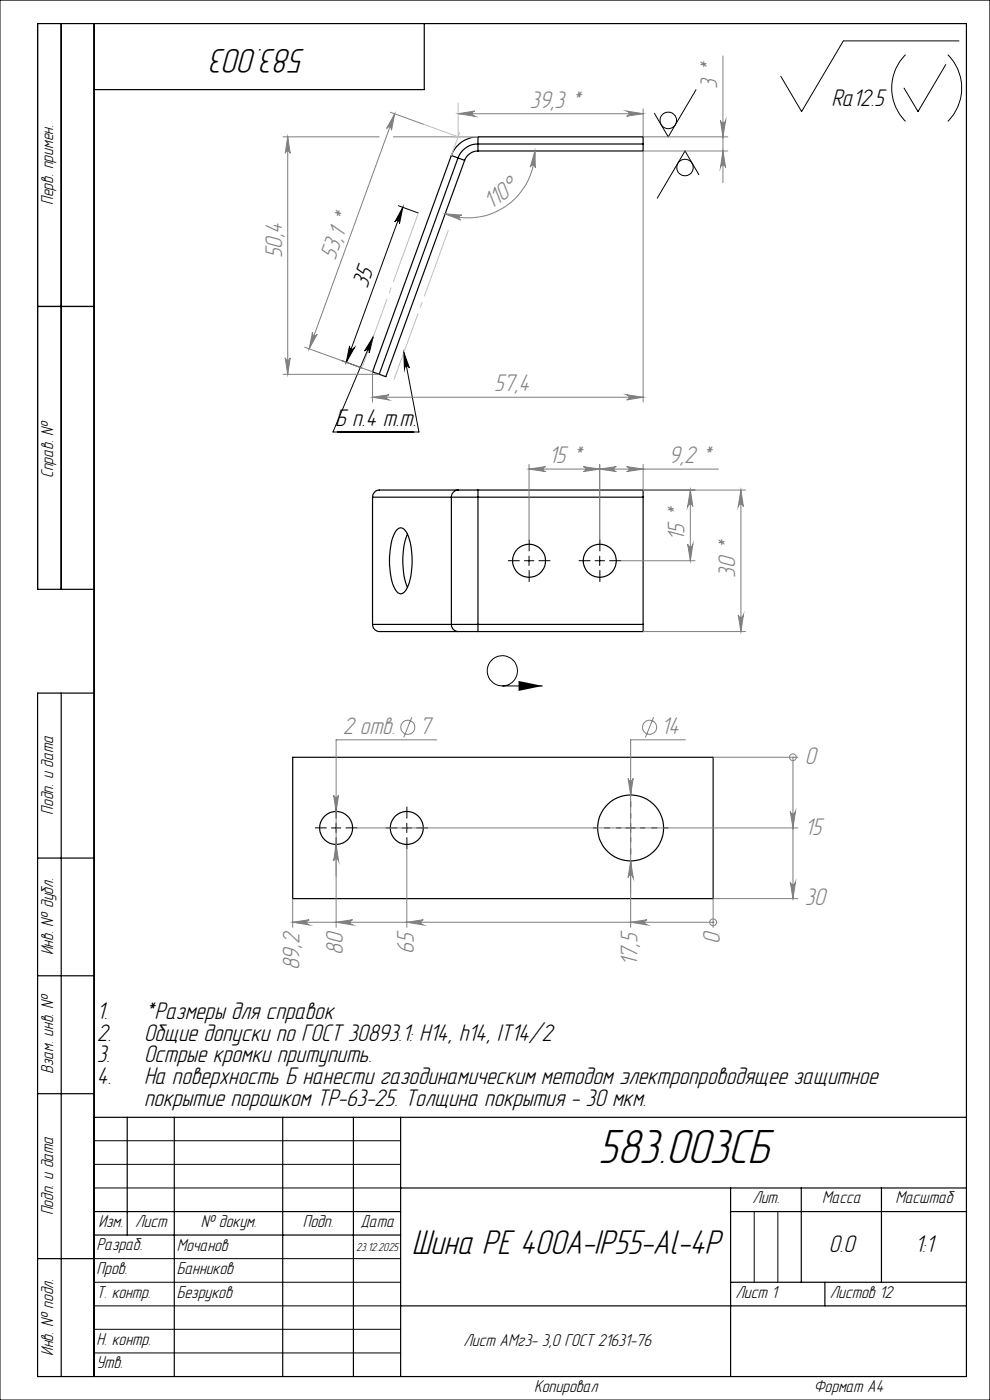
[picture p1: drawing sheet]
<svg xmlns="http://www.w3.org/2000/svg" width="210mm" height="297mm" viewBox="0 0 210 297" stroke-linecap="round" stroke-linejoin="round" font-family="sans-serif">
<g fill="none" stroke="#000" stroke-width=".25">
<path d="M13 5v120M20 5v287M90 5v14h-70M95.7 33l1.5 .5M95.7 33l-16.7 45.9 1.4 .5M97.2 33.5l1.4 .5M97.2 33.5l-16.8 45.9M98.6 34l-16.8 45.9-1.4-.5M101.4 29a6 6 0 0 0-5.7 4M101.4 29v1.5M101.4 30.5a4.5 4.5 0 0 0-4.2 3M101.4 30.5v1.5"/>
<path d="M101.4 32a3.1 3.1 0 0 0-2.8 2M101.4 29h35v1.5M101.4 30.5h35M136.4 30.5v1.5h-35M8 65h12M79 105.5h16.7M79 105.5v27M84.2 112.4a1.16 1.16 0 0 1 1.2-.4 1.16 1.16 0 0 1 .8 .9 15.8 15.8 0 0 1 0 12.1 1.21 1.21 0 0 1-1.1 .9 1.21 1.21 0 0 1-1.2-.7 15.7 15.7 0 0 1-.9-9.9l.5-1.7zM86.4 113.3a16.7 16.7 0 0 0 0 11.3M95.7 105.5h5.7M95.7 105.5v27M97.2 104h4.2"/>
<path d="M97.2 104a1.51 1.51 0 0 0-1.5 1.5M97.2 104h-16.8a1.51 1.51 0 0 0-1.4 1.5M101.4 104v1.5M101.4 104h35v1.5M101.4 105.5h35M101.4 105.5v27M136.4 105.5v27M20 125h-12v-120h197v287h-197v-145h12M79 132.5a1.51 1.51 0 0 0 1.4 1.5h16.8M79 132.5h16.7M95.7 132.5h5.7M95.7 132.5a1.51 1.51 0 0 0 1.5 1.5"/>
<path d="M97.2 134h4.2M101.4 132.5v1.5M101.4 132.5h35M136.4 132.5v1.5h-35M13 147v145M62.1 160.7h89.2v29.9h-89.2zM8 182h12M8 207h12M8 232h12M20 237h185M27 237v25M37 237v55"/>
<path d="M60 237v55M75 237v55M85 237v55M20 257h65M85 252h120M155 252v40M155 257h50M170 252v20M187 252v20M8 267h12M20 262h65M85 277h120"/>
<path d="M155 272h50M175 272v5"/>
<circle cx="112.2" cy="119" r="3.5"/>
<circle cx="127.2" cy="119" r="3.5"/>
<circle cx="71.3" cy="175.6" r="3.5"/>
<circle cx="86.3" cy="175.6" r="3.5"/>
<circle cx="133.8" cy="175.6" r="7"/>
</g>
<g fill="none" stroke="#808080" stroke-width=".21">
<path d="M153.4 11.9v26.9M60 29h20.4M61 29l.6 3.5a.53 .53 0 0 0-.6-.5 .53 .53 0 0 0-.5 .5zM61 29v50.4M82.8 23.8l7.1 2.6M83.4 29h18M83.7 24.2l-.7 3.4a.54 .54 0 0 0-.3-.7 .54 .54 0 0 0-.7 .4zM83.7 24.2l-18.1 49.8M97.2 24.1l3.5-.5a.55 .55 0 0 0-.5 .5 .55 .55 0 0 0 .5 .6zM97.2 24.1h39.2M113.5 32l.1 3.6a.53 .53 0 0 0-.5-.6 .53 .53 0 0 0-.6 .5zM113.5 32a14.2 14.2 0 0 1-19.1 13.4"/>
<path d="M132.9 23.6l3.5 .5-3.5 .6a.55 .55 0 0 0 .5-.6 .55 .55 0 0 0-.5-.5zM136.4 23.1v5.9h18M136.4 32.1v53.2M136.4 32h18M152.8 25.5a.55 .55 0 0 0 .6 .5 .55 .55 0 0 0 .5-.5l-.5 3.5zM153.4 32l.5 3.6a.55 .55 0 0 0-.5-.6 .55 .55 0 0 0-.6 .6zM94.4 45.4l3.6 .2a.53 .53 0 0 0-.7 .4 .53 .53 0 0 0 .4 .7zM60 79.4h20.4M60.5 75.9a.53 .53 0 0 0 .5 .5 .53 .53 0 0 0 .6-.5l-.6 3.5zM64.6 73.7l14.4 5.2M66.3 70.5a.53 .53 0 0 0 .3 .7 .53 .53 0 0 0 .7-.3l-1.7 3.1zM79 78.9v6.4"/>
<path d="M79 84.3l3.5-.6a.55 .55 0 0 0-.5 .6 .55 .55 0 0 0 .5 .5zM79 84.3h57.4M112.2 99.5l3.5-.5a.53 .53 0 0 0-.5 .5 .53 .53 0 0 0 .5 .5zM112.2 98.5v16M112.2 99.5h40.2M123.7 99l3.5 .5-3.5 .5a.53 .53 0 0 0 .5-.5 .53 .53 0 0 0-.5-.5zM127.2 99.5l3.5-.5a.53 .53 0 0 0-.5 .5 .53 .53 0 0 0 .5 .5zM127.2 98.5v16M132.9 83.7l3.5 .6-3.5 .5a.55 .55 0 0 0 .5-.5 .55 .55 0 0 0-.5-.6zM132.9 99l3.5 .5-3.5 .5a.53 .53 0 0 0 .5-.5 .53 .53 0 0 0-.5-.5zM136.4 98.5v5.5h21.8M131.7 119h15.7"/>
<path d="M145.9 115.5a.55 .55 0 0 0 .5 .5 .55 .55 0 0 0 .6-.5l-.6 3.5zM146.4 104l.6 3.5a.55 .55 0 0 0-.6-.5 .55 .55 0 0 0-.5 .5zM146.4 104v15M157.2 104l.5 3.5a.55 .55 0 0 0-.6-.5 .55 .55 0 0 0-.5 .5zM157.2 104v30M136.4 134h21.8M156.6 130.5a.55 .55 0 0 0 .5 .5 .55 .55 0 0 0 .6-.5l-.5 3.5zM87.3 152.1l-1.6 4.3M92.6 156.9h-21.3v39.8M138.6 152.1l-1.7 4.3M145.4 156.9h-11.6v39.8M70.8 168.7a.53 .53 0 0 0 .5 .5 .53 .53 0 0 0 .5-.5l-.5 3.5z"/>
<path d="M71.3 179.1l.5 3.6a.53 .53 0 0 0-.5-.6 .53 .53 0 0 0-.5 .6zM75.8 175.6h93.5M133.2 165.1a.53 .53 0 0 0 .6 .6 .53 .53 0 0 0 .5-.6l-.5 3.6zM151.3 160.7h18M167.6 172.2a.55 .55 0 0 0 .6 .5 .55 .55 0 0 0 .5-.5l-.5 3.4zM168.2 160.7h.1M168.2 160.7v29.9M62.1 195.6l3.5-.5a.55 .55 0 0 0-.5 .6 .55 .55 0 0 0 .5 .5zM62.1 195.6h89.2M62.1 190.7v6M71.3 195.6l3.5-.5a.55 .55 0 0 0-.5 .6 .55 .55 0 0 0 .5 .5zM86.3 195.6l3.5-.5a.55 .55 0 0 0-.5 .6 .55 .55 0 0 0 .5 .5z"/>
<path d="M86.3 180.2v16.5M133.8 182.7l.5 3.5a.53 .53 0 0 0-.5-.6 .53 .53 0 0 0-.6 .6zM133.8 195.6l3.5-.5a.55 .55 0 0 0-.5 .6 .55 .55 0 0 0 .5 .5zM151.3 195.6h.1M151.3 190.6h18M151.3 190.7v6M167.6 187.1a.55 .55 0 0 0 .6 .5 .55 .55 0 0 0 .5-.5l-.5 3.5z"/>
<circle cx="86.5" cy="154.3" r="1.48"/>
<circle cx="137.8" cy="154.3" r="1.5"/>
<circle cx="168.2" cy="160.7" r=".72"/>
<circle cx="151.3" cy="195.7" r=".72"/>
</g>
<g fill="none" stroke="#000" stroke-width=".21">
<path d="M0 0h210v297h-210zM147.6 19l-5.9 10-2.9-4.9M192.1 11.6a10 10 0 0 0 0 14.1M200.6 13.7l-5.9 10-2.9-5M201 11.6a10 10 0 0 1 0 14.1M203.4 8.7h-24.5l-8.9 15-4.4-7.5M148.2 37l-2.9-5-5.9 10M84.5 43.6l4.2 1.6M85.4 44l-.7 3.4a.52 .52 0 0 0-.3-.6 .52 .52 0 0 0-.7 .3zM85.4 44l-12 32.9M72.5 76.5l4.3 1.6M74.2 73.4a.55 .55 0 0 0 .3 .6 .55 .55 0 0 0 .7-.2l-1.8 3.1z"/>
<path d="M79.2 71.5l-.9 3.4a.54 .54 0 0 0-.3-.7 .54 .54 0 0 0-.7 .3zM79.2 71.5l-8.6 20.1h18.3l-3.2-16.8M85.7 74.8l1.2 3.3a.54 .54 0 0 0-.7-.4 .54 .54 0 0 0-.4 .6zM111.2 119h2M112.2 118v2M126.2 119h2M127.2 118v2M106.6 145.5h8.5M70.3 175.6h2M71.3 174.7v1.9M85.3 175.6h2M86.3 174.7v1.9"/>
<path d="M132.8 175.6h2M133.8 174.7v1.9M20 242h65M20 247h65M20 252h65M160 257v15M165 257v15M20 267h65M20 272h65M20 277h65M20 282h65M20 287h65"/>
<circle cx="141.8" cy="25.5" r="1.76"/>
<circle cx="145.3" cy="35.5" r="1.76"/>
<circle cx="106.6" cy="142.3" r="3.2"/>
</g>
<g fill="#000">
<path d="M110 144.5l5.1 1-5.1 1.1z"/>
<path d="M85.7 74.8l1.2 3.3a.54 .54 0 0 0-.7-.4 .54 .54 0 0 0-.4 .6zM79.2 71.5l-.9 3.4a.54 .54 0 0 0-.3-.7 .54 .54 0 0 0-.7 .3z"/>
</g>
<g fill="none" stroke="#000" stroke-width=".21" stroke-dasharray="15.2 1.3 1.3 1.3" stroke-linecap="butt">
<path d="M110.2 118.9h-2.5M112.2 116.9v-2.5M114.2 118.9h2.5M125.2 118.9h-2.5M127.2 116.9v-2.5M129.2 118.9h2.5M112.2 120.9v2.5M127.2 120.9v2.5M69.3 175.6h-2.5M71.3 173.6v-2.5M71.3 177.6v2.5M73.3 175.6h2.5"/>
<path d="M84.3 175.6h-2.5M86.3 173.6v-2.5M86.3 177.6v2.5M88.3 175.6h2.5"/>
</g>
<path d="M131.8 175.6h-6M133.8 173.6v-6M133.8 177.6v6M135.8 175.6h6" fill="none" stroke="#000" stroke-width=".21" stroke-dasharray="15.2 1.3 1.3 1.3" stroke-dashoffset="14.1" stroke-linecap="butt"/>
<path d="M76.8 78l12-32.8" fill="none" stroke="#c0c0c0" stroke-width=".21" stroke-dasharray="15.2 1.3 1.3 1.3" stroke-dashoffset="-.4" stroke-linecap="butt"/>
<path d="M83.6 80.5l11.5-31.7" fill="none" stroke="#c0c0c0" stroke-width=".21" stroke-dasharray="15.2 1.3 1.3 1.3" stroke-dashoffset=".3" stroke-linecap="butt"/>
<path d="M96.2 29h5.2M97.2 21.8v7.2l-7.3-2.6M97.5 28.1l-1.8 4.9" fill="none" stroke="#c0c0c0" stroke-width=".21"/>
<g fill="#808080">
<path d="M123.7 99l3.5 .5-3.5 .5a.53 .53 0 0 0 .5-.5 .53 .53 0 0 0-.5-.5zM112.2 99.5l3.5-.5a.53 .53 0 0 0-.5 .5 .53 .53 0 0 0 .5 .5z"/>
<path d="M79 84.3l3.5-.6a.55 .55 0 0 0-.5 .6 .55 .55 0 0 0 .5 .5zM132.9 83.7l3.5 .6-3.5 .5a.55 .55 0 0 0 .5-.5 .55 .55 0 0 0-.5-.6zM127.2 99.5l3.5-.5a.53 .53 0 0 0-.5 .5 .53 .53 0 0 0 .5 .5zM132.9 99l3.5 .5-3.5 .5a.53 .53 0 0 0 .5-.5 .53 .53 0 0 0-.5-.5zM133.8 182.7l-.6 3.5a.53 .53 0 0 1 .6-.6 .53 .53 0 0 1 .5 .6zM133.2 165.1l.6 3.6 .5-3.6a.53 .53 0 0 1-.5 .6 .53 .53 0 0 1-.6-.6zM71.3 179.1l-.5 3.6a.53 .53 0 0 1 .5-.6 .53 .53 0 0 1 .5 .6zM70.8 168.7l.5 3.5 .5-3.5a.53 .53 0 0 1-.5 .5 .53 .53 0 0 1-.5-.5z"/>
<path d="M94.4 45.4l3.6 .2a.53 .53 0 0 0-.7 .4 .53 .53 0 0 0 .4 .7zM113.5 32l.1 3.6a.53 .53 0 0 0-.5-.6 .53 .53 0 0 0-.6 .5z"/>
<path d="M153.4 32l.5 3.6a.55 .55 0 0 0-.5-.6 .55 .55 0 0 0-.6 .6zM152.8 25.5a.55 .55 0 0 0 .6 .5 .55 .55 0 0 0 .5-.5l-.5 3.5zM156.6 130.5a.55 .55 0 0 0 .5 .5 .55 .55 0 0 0 .6-.5l-.5 3.5zM157.2 104l.5 3.5a.55 .55 0 0 0-.6-.5 .55 .55 0 0 0-.5 .5zM145.9 115.5a.55 .55 0 0 0 .5 .5 .55 .55 0 0 0 .6-.5l-.6 3.5zM146.4 104l.6 3.5a.55 .55 0 0 0-.6-.5 .55 .55 0 0 0-.5 .5z"/>
<path d="M61 29l.6 3.5a.53 .53 0 0 0-.6-.5 .53 .53 0 0 0-.5 .5zM60.5 75.9a.53 .53 0 0 0 .5 .5 .53 .53 0 0 0 .6-.5l-.6 3.5z"/>
</g>
<path d="M74.2 73.4a.55 .55 0 0 0 .3 .6 .55 .55 0 0 0 .7-.2l-1.8 3.1zM85.4 44l-.7 3.4a.52 .52 0 0 0-.3-.6 .52 .52 0 0 0-.7 .3z" fill="#000"/>
<g fill="#808080">
<path d="M97.2 24.1l3.5-.5a.55 .55 0 0 0-.5 .5 .55 .55 0 0 0 .5 .6zM132.9 23.6l3.5 .5-3.5 .6a.55 .55 0 0 0 .5-.6 .55 .55 0 0 0-.5-.5zM167.6 172.2a.55 .55 0 0 0 .6 .5 .55 .55 0 0 0 .5-.5l-.5 3.4zM167.6 187.1a.55 .55 0 0 0 .6 .5 .55 .55 0 0 0 .5-.5l-.5 3.5z"/>
<path d="M83.7 24.2l-.7 3.4a.54 .54 0 0 0-.3-.7 .54 .54 0 0 0-.7 .4zM66.3 70.5a.53 .53 0 0 0 .3 .7 .53 .53 0 0 0 .7-.3l-1.7 3.1z"/>
<path d="M133.8 195.6l3.5-.5a.55 .55 0 0 0-.5 .6 .55 .55 0 0 0 .5 .5zM86.3 195.6l3.5-.5a.55 .55 0 0 0-.5 .6 .55 .55 0 0 0 .5 .5zM71.3 195.6l3.5-.5a.55 .55 0 0 0-.5 .6 .55 .55 0 0 0 .5 .5zM62.1 195.6l3.5-.5a.55 .55 0 0 0-.5 .6 .55 .55 0 0 0 .5 .5z"/>
</g>
<text font-size="10.5" x="126.9" y="246.6">583.003СБ</text>
<g font-size="7.5">
<text x="64.8" y="10.5" transform="rotate(-180 64.8 10.5)">583.003</text>
<text x="87.3" y="266.1">Шина PE 400А-IP55-Al-4P</text>
</g>
<g font-size="5.3" fill="#808080">
<text x="112.4" y="22.9">39,3 *</text>
<text x="152.2" y="18.9" transform="rotate(-90 152.2 18.9)">3 *</text>
<text x="104.2" y="44.6" transform="rotate(-37 104.2 44.6)">110°</text>
<text x="59.8" y="54.8" transform="rotate(-90 59.8 54.8)">50,4</text>
<text x="71.1" y="55.4" transform="rotate(-70 71.1 55.4)">53,1 *</text>
<text x="104.8" y="83">57,4</text>
<text x="116.4" y="98.3">15 *</text>
<text x="141.9" y="98.3">9,2 *</text>
<text x="145.2" y="114.7" transform="rotate(-90 145.2 114.7)">15 *</text>
<text x="155.9" y="122.6" transform="rotate(-90 155.9 122.6)">30 *</text>
<text x="72.7" y="155.7">2 отв.</text>
<text x="89" y="155.7">7</text>
<text x="140.3" y="155.7">14</text>
<text x="170.7" y="162.1">0</text>
<text x="170.7" y="177.1">15</text>
<text x="170.7" y="192.1">30</text>
<text x="72.7" y="202.6" transform="rotate(-90 72.7 202.6)">80</text>
<text x="87.7" y="202.4" transform="rotate(-90 87.7 202.4)">65</text>
<text x="152.7" y="200.4" transform="rotate(-90 152.7 200.4)">0</text>
<text x="63.5" y="205.8" transform="rotate(-90 63.5 205.8)">89,2</text>
<text x="135.2" y="204.8" transform="rotate(-90 135.2 204.8)">17,5</text>
</g>
<g font-size="5.3">
<text x="176.4" y="22.4">Ra12.5</text>
<text x="77.9" y="61.2" transform="rotate(-70 77.9 61.2)">35</text>
<text x="71.1" y="90.3">Б п.4 т.т.</text>
<text x="20.6" y="220.7">2.</text>
<text x="20.6" y="216.1">1.</text>
<text x="30.6" y="220.7">Общие допуски по ГОСТ 30893.1: H14, h14, IT14/2</text>
<text x="30.6" y="216.1">*Размеры для справок</text>
<text x="20.6" y="225.4">3.</text>
<text x="30.6" y="225.4">Острые кромки притупить.</text>
<text x="20.6" y="230">4.</text>
<text x="30.6" y="230">На поверхность Б нанести газодинамическим методом электропроводящее защитное</text>
<text x="30.6" y="234.6">покрытие порошком ТР-63-25. Толщина покрытия - 30 мкм.</text>
<text x="175.8" y="265.6">0.0</text>
<text x="194.2" y="265.6">1:1</text>
</g>
<g font-size="3.8">
<text x="11.3" y="43.5" transform="rotate(-90 11.3 43.5)">Перв. примен.</text>
<text x="11.3" y="101.4" transform="rotate(-90 11.3 101.4)">Справ. №</text>
<text x="11.3" y="172.8" transform="rotate(-90 11.3 172.8)">Подп. и дата</text>
<text x="11.3" y="202.7" transform="rotate(-90 11.3 202.7)">Инв. № дубл.</text>
<text x="11.3" y="227.8" transform="rotate(-90 11.3 227.8)">Взам. инв. №</text>
<text x="11.3" y="257.8" transform="rotate(-90 11.3 257.8)">Подп. и дата</text>
<text x="159.6" y="255.3">Лит.</text>
<text x="174.4" y="255.3">Масса</text>
<text x="189.9" y="255.3">Масштаб</text>
<text x="20.9" y="260.3">Изм.</text>
<text x="28.7" y="260.3">Лист</text>
<text x="42.6" y="260.3">№ докум.</text>
<text x="64.2" y="260.3">Подп.</text>
<text x="76.5" y="260.3">Дата</text>
<text x="20.5" y="265.3">Разраб.</text>
<text x="37.5" y="265.4">Мочанов</text>
<text x="20.5" y="275.3">Т. контр.</text>
<text x="20.5" y="270.3">Пров.</text>
<text x="37.5" y="270.4">Банников</text>
<text x="37.5" y="275.4">Безруков</text>
<text x="156" y="275.3">Лист 1</text>
<text x="176" y="275.3">Листов 12</text>
<text x="11.3" y="287.7" transform="rotate(-90 11.3 287.7)">Инв. № подл.</text>
<text x="20.5" y="285.3">Н. контр.</text>
<text x="98.3" y="285.5">Лист АМг3- 3,0 ГОСТ 21631-76</text>
<text x="20.5" y="290.3">Утв.</text>
<text x="113.3" y="295.3">Копировал</text>
<text x="172.6" y="295.3">Формат А4</text>
</g>
<text font-size="2.6" x="75.6" y="265.4">23.12.2025</text>
</svg>
